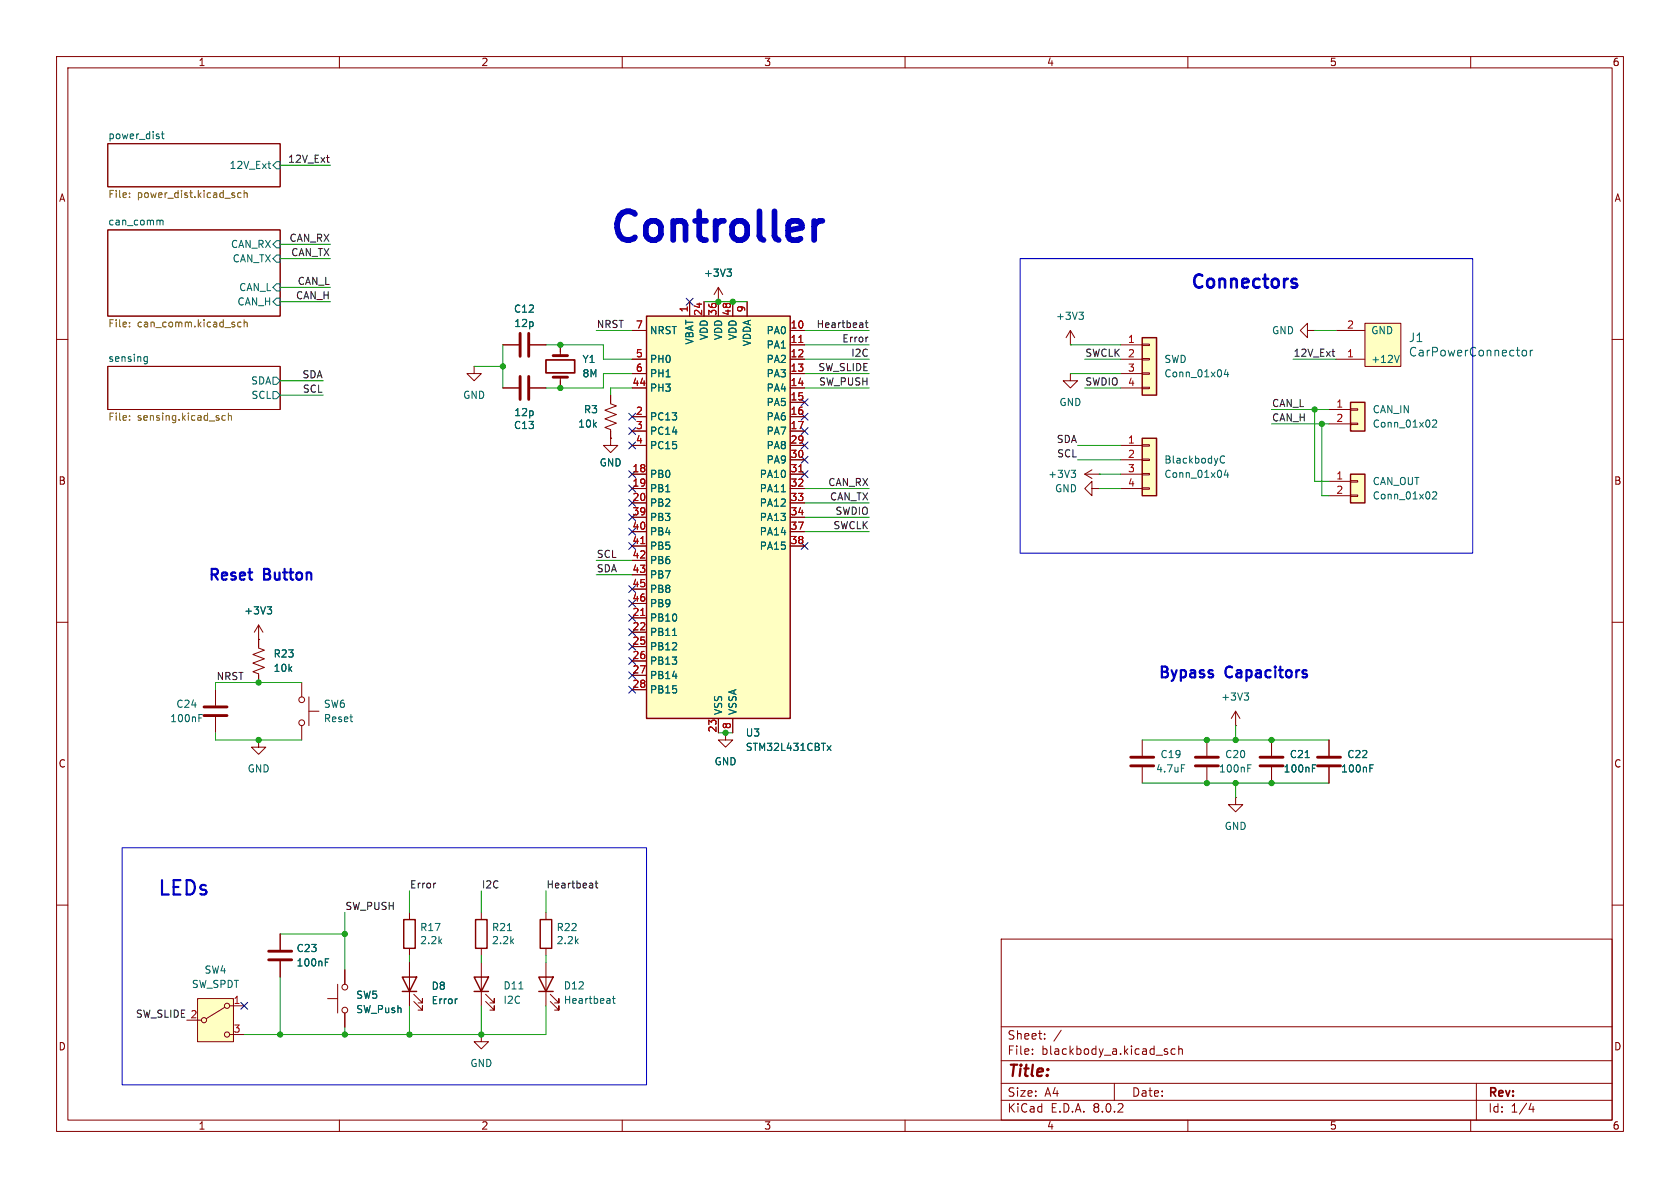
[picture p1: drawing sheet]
<svg xmlns="http://www.w3.org/2000/svg" width="297mm" height="210mm" viewBox="0 0 297 210" stroke-linecap="round" stroke-linejoin="round" font-family="sans-serif">
<g fill="none" stroke="#840000" stroke-width=".18">
<path d="M10 10h277v190h-277zM12 12h273v186h-273zM60 10v2M110 10v2M160 10v2M210 10v2M260 10v2M19 25.4h30.5v7.6h-30.5zM10 60h2M19 40.6h30.5v15.3h-30.5zM285 60h2M19 64.8h30.5v7.6h-30.5z"/>
<path d="M10 110h2M285 110h2M10 160h2M285 160h2M85.1 170.2v7.6M85.9 177l1.5 1.6v-.8v.8h-.8M85.9 175.8l1.5 1.5v-.8v.8h-.8M96.5 161.3v1.3M96.5 167.6v1.3M177 166h108v32h-108zM60 198v2M110 198v2"/>
<path d="M160 198v2M177 194.5h108M177 191.5h108M177 187.5h108M177 181.5h108M182.5 186.3v.1M182.5 185.5v.1M184.7 183.6v.1M184.7 182.8v.1M187.6 182.1l-1.3 2M197 191.5v3M206.2 185.9l.3 .2-.3 .3"/>
<path d="M206.2 185.4l.2 .1M207.7 185.5l-.4-.1-.3 .3v.4l.2 .2h.5M208.4 185.5l.2-.1 .4 .1v.9M208.4 184.9v1.5M210 198v2M260 198v2M261 191.5v6.5M270.7 195l-.4 1.1h.9M271 195.6v1"/>
</g>
<g fill="none" stroke="#006464" stroke-width=".18">
<path d="M28.1 38.9l.2 .2M28.3 39.1v.7M28.3 39.1l.2-.2 .3 .1v.8M28.5 23.7h.5M28.7 23.3v1l.3 .2M47.4 28.9h.4M47.7 29.8h.1M48.9 28.6h.6v1.2h-.6l-.6-.6zM48.9 45.1h.6v1.3h-.6l-.6-.7zM48.9 42.5h.6v1.3h-.6l-.6-.6zM48.9 52.7h.6v1.3h-.6l-.6-.7zM48.9 50.2h.6v1.2h-.6l-.6-.6z"/>
<path d="M25.6 63.8h.4M25.6 63.1h.4M26 63v1.1l-.1 .2h-.3M48.3 66.7h.6l.6 .6-.6 .6h-.6zM48.3 69.2h.6l.6 .7-.6 .6h-.6zM91.7 174.8h.8"/>
</g>
<g fill="none" stroke="#725600" stroke-width=".18">
<path d="M22.9 34.1v.2M22.9 34.8v.1M42.6 34.1h-.3l-.3 .2 .1 .6h.5M43.2 33.7v1.2M43.2 34.2l.1-.1h.3l.1 .8M22.9 57.7v.1M22.9 57v.1M42.6 57l-.3-.1-.3 .3 .1 .5h.5M43.2 57.1l.1-.2 .3 .1 .1 .8M43.2 56.5v1.3M22.9 73.5v.1M22.9 74.2v.1"/>
<path d="M39.8 73.5h-.3l-.3 .2 .1 .5h.5M40.4 73.6l.2-.1h.3v.8M40.4 73v1.3"/>
</g>
<path d="M83.8 172.7h2.6l-1.3 2.6zM83.8 175.3h2.6M95.5 162.6h2v5h-2z" fill="none" stroke="#840000" stroke-width=".25"/>
<path d="M238.8 83.8h2.5v5.1h-2.5z" fill="#ffffc2"/>
<g fill="none" stroke="#840000" stroke-width=".18">
<path d="M127 53.3h.1M127 50.8l-.8 1.3M127 50.8v2.5M127 50.8l.8 1.3M231.1 58.4v-1.2l-1.2 1.2 1.2 1.3v-1.3h1.3M232.4 58.4h.1M99.1 61v1.9M99.1 66.7v1.9M234.9 85.1h3.9M234.9 87.6h3.9M238.8 87.5h1.2v.3h-1.2zM238.8 85h1.2v.2h-1.2z"/>
<path d="M49.5 165.1v2.8M49.5 169.9v2.8"/>
</g>
<path d="M238.8 83.8h2.5v5.1h-2.5z" fill="none" stroke="#840000" stroke-width=".25"/>
<path d="M128.5 47.6h.8l-.4 .5M129.1 48.1l.2 .2v.3l-.2 .2M253.3 87.1l.4-.2 .3 .4-.8 .9h.8M57.5 170.1h.4M57.5 169.5h.6" fill="none" stroke="#006464" stroke-width=".18"/>
<path d="M97.8 62.9h2.5M97.8 66.7h2.5M47.5 169.7h4.1M47.5 168.1h4.1" fill="none" stroke="#840000" stroke-width=".51"/>
<path d="M96.5 63.6h5.1v2.3h-5.1z" fill="none" stroke="#840000" stroke-width=".3"/>
<path d="M34.9 176.5h6.4v7.7h-6.4z" fill="#ffffc2"/>
<g fill="none" stroke="#840000" stroke-width=".18">
<path d="M83.8 64.8v1.2h1.3l-1.3 1.3-1.3-1.3h1.3M83.8 64.8h.1M88.9 61h2.8M88.9 68.6h2.8M93.7 61h2.8M93.7 68.6h2.8M45.7 113h.1M45.7 110.5v4.1l1 .3-2 .8 2 .8-2 .7 2 .8-2 .7 1 .4v1.6M45.7 110.5l-.7 1.3M45.7 110.5l.8 1.3M38.1 121.9v2.8M38.1 126.7v2.8"/>
<path d="M45.7 130.8v1.3h1.3l-1.3 1.3-1.3-1.3h1.3M45.7 130.8h.1M53.3 120.7v2.5M53.3 128.3v2.5M54.6 125.7h1.8M54.6 123.2v5.1M128.3 129.5v1.3h1.2l-1.2 1.3-1.3-1.3h1.3M128.3 129.5h.1M224.8 130.8v2.8M224.8 135.6v2.8M234.9 130.8v2.8M234.9 135.6v2.8"/>
<path d="M218.4 141v1.2h1.3l-1.3 1.3-1.2-1.3h1.2M218.4 141h.1M34.9 176.5h6.4v7.7h-6.4zM39.8 178.1l-3.4 2M40.6 177.8h2.6M85.1 161.3v1.3M85.1 167.6v1.3M96.5 170.2v7.6M97.3 177l1.5 1.6v-.8v.8h-.8M97.3 175.8l1.5 1.5v-.8v.8h-.8M33 180.3h2.6M40.6 182.9h2.6"/>
<path d="M85.1 182.9v1.3h1.3l-1.3 1.2-1.3-1.2h1.3M85.1 182.9h.1"/>
<circle cx="53.3" cy="123.7" r=".51"/>
<circle cx="53.3" cy="127.8" r=".51"/>
<circle cx="40.1" cy="177.8" r=".46"/>
<circle cx="36.1" cy="180.3" r=".46"/>
<circle cx="40.1" cy="182.9" r=".46"/>
</g>
<path d="M91.9 58.9v4.1M93.5 58.9v4.1M91.9 66.5v4.1M93.5 66.5v4.1M36.1 125h4M36.1 126.5h4M222.8 135.4h4M222.8 133.9h4M232.9 135.4h4.1M232.9 133.9h4.1" fill="none" stroke="#840000" stroke-width=".51"/>
<path d="M47.2 107.3h.8l-.4 .4M47.8 107.7l.2 .3v.3l-.2 .2M35.2 126.9h.4M35.2 126.3h.6M230.7 133.9h.8M232 135.8h.4M232 135.2h.6M242.2 135.8h.4M242.2 135.2h.6M89.7 164.5h.7M108.3 176.5h.5M108.4 176.1v1.1l.4 .2" fill="none" stroke="#006464" stroke-width=".18"/>
<path d="M84.1 162.6h2v5h-2zM95.2 172.7h2.6l-1.3 2.6zM95.2 175.3h2.6" fill="none" stroke="#840000" stroke-width=".25"/>
<path d="M238.8 71.1h2.5v5.1h-2.5z" fill="#ffffc2"/>
<g fill="none" stroke="#840000" stroke-width=".18">
<path d="M107.9 69.9v1.5l1.1 .4-2.1 .7 2.1 .8-2.1 .7 2.1 .8-2.1 .8 1 .3v1.6M234.9 72.4h3.9M234.9 74.9h3.9M238.8 74.8h1.2v.3h-1.2zM238.8 72.3h1.2v.2h-1.2zM213.4 130.8v2.8M213.4 135.6v2.8M218.4 128.3h.1M218.4 125.7l-.7 1.3M218.4 125.7v2.6M218.4 125.7l.8 1.3M72.4 170.2v7.6"/>
<path d="M73.2 177l1.5 1.6v-.8v.8h-.8M73.2 175.8l1.5 1.5v-.8v.8h-.8"/>
</g>
<path d="M238.8 71.1h2.5v5.1h-2.5zM71.1 172.7h2.6l-1.3 2.6zM71.1 175.3h2.6" fill="none" stroke="#840000" stroke-width=".25"/>
<path d="M253.3 74.4l.4-.2 .3 .4-.8 .9h.8M220 122.5h.7l-.4 .5M220.5 123l.2 .2v.3l-.2 .3M220.6 135.8h.4M220.6 135.2h.6M80.7 176.6h.1" fill="none" stroke="#006464" stroke-width=".18"/>
<path d="M211.3 135.4h4.1M211.3 133.9h4.1" fill="none" stroke="#840000" stroke-width=".51"/>
<path d="M114.3 55.9h25.4v71.1h-25.4z" fill="#ffffc2"/>
<path d="M114.3 55.9h25.4v71.1h-25.4zM71.4 162.6h2v5h-2z" fill="none" stroke="#840000" stroke-width=".25"/>
<g fill="none" stroke="#840000" stroke-width=".18">
<path d="M111.8 58.4h2.5M121.9 53.3v2.6M124.5 53.3v2.6M127 53.3v2.6M129.5 53.3v2.6M132.1 53.3v2.6M139.7 58.4h2.5M107.9 77.5v1.2h1.3l-1.3 1.3-1.2-1.3h1.2M107.9 77.5h.1M111.8 63.5h2.5M111.8 66h2.5M111.8 68.6h2.5"/>
<path d="M111.8 73.7h2.5M111.8 76.2h2.5M111.8 78.7h2.5M139.7 61h2.5M139.7 63.5h2.5M139.7 66h2.5M139.7 68.6h2.5M139.7 71.1h2.5M139.7 73.7h2.5M139.7 76.2h2.5M139.7 78.7h2.5M111.8 83.8h2.5"/>
<path d="M111.8 86.4h2.5M111.8 88.9h2.5M111.8 91.4h2.5M111.8 94h2.5M111.8 96.5h2.5M111.8 99.1h2.5M139.7 83.8h2.5M139.7 86.4h2.5M139.7 88.9h2.5M139.7 81.3h2.5M139.7 91.4h2.5M139.7 94h2.5"/>
<path d="M139.7 96.5h2.5M111.8 109.2h2.5M111.8 111.8h2.5M111.8 114.3h2.5M111.8 116.8h2.5M111.8 119.4h2.5M111.8 101.6h2.5M111.8 104.1h2.5M111.8 106.7h2.5M111.8 121.9h2.5M127 127v2.5M129.5 127v2.5"/>
<path d="M57.9 176.5h1.8M59.7 174v5.1M61 171.5v2.5M61 179.1v2.5M72.4 161.3v1.3M72.4 167.6v1.3"/>
<circle cx="61" cy="174.5" r=".51"/>
<circle cx="61" cy="178.6" r=".51"/>
</g>
<path d="M141.2 60.5h.7M113.3 96.1h.7M141.2 83.4h.7M113.3 108.8h.7" fill="none" stroke="#a90000" stroke-width=".18"/>
<path d="M138.1 86.9h.7M118.9 112.3h.7M146.2 131.8l.7 .9M146.9 131.8l-.7 .9" fill="none" stroke="#006464" stroke-width=".18"/>
<path d="M241.3 57.2h6.3v7.6h-6.3z" fill="#ffffc2"/>
<path d="M236.2 58.4h5.1M241.3 57.2h6.3v7.6h-6.3zM189.2 66v1.3h1.3l-1.3 1.3-1.2-1.3h1.2M189.2 66h.1M236.2 63.5h5.1M201.9 130.8v2.8M201.9 135.6v2.8" fill="none" stroke="#840000" stroke-width=".18"/>
<path d="M247.4 62.8l-.4 1.3M269.2 62l.4-.1 .3 .3v.4l-.3 .3h-.4l-.1-.3v-.4zM270.5 61.9v1M271 61.9l-.3 .1-.2 .2M208.9 135.2h.6" fill="none" stroke="#006464" stroke-width=".18"/>
<path d="M199.9 135.4h4.1M199.9 133.9h4.1" fill="none" stroke="#840000" stroke-width=".51"/>
<path d="M201.9 59.7h2.6v10.2h-2.6z" fill="#ffffc2"/>
<path d="M189.2 58.4l-.7 1.3M189.2 58.4v2.6M189.2 58.4l.8 1.3M189.2 61h.1M198.1 61h3.8M198.1 63.5h3.8M198.1 66h3.8M198.1 68.6h3.8M201.9 68.5h1.3v.2h-1.3zM201.9 65.9h1.3v.3h-1.3zM201.9 63.4h1.3v.2h-1.3zM201.9 60.8h1.3v.3h-1.3z" fill="none" stroke="#840000" stroke-width=".18"/>
<path d="M201.9 59.7h2.6v10.2h-2.6z" fill="none" stroke="#840000" stroke-width=".25"/>
<path d="M190.7 55.2h.8l-.4 .5M191.3 55.7l.2 .2v.3l-.2 .3M216.7 65.3l-.3 .9h.8M217 65.8v.8" fill="none" stroke="#006464" stroke-width=".18"/>
<path d="M201.9 77.5h2.6v10.1h-2.6z" fill="#ffffc2"/>
<g fill="none" stroke="#840000" stroke-width=".18">
<path d="M111.8 58.4h2.5M121.9 53.3v2.6M124.5 53.3v2.6M127 53.3h.1M127 53.3v2.6M129.5 53.3v2.6M132.1 53.3v2.6M139.7 58.4h2.5M88.9 61h2.8M88.9 68.6h2.8M93.7 61h2.8M93.7 68.6h2.8"/>
<path d="M99.1 61v1.2M99.1 67.3v1.3M107.9 77.5h.1M107.9 69.9v1.2M107.9 76.2v1.3M111.8 78.7h2.5M111.8 63.5h2.5M111.8 66h2.5M111.8 68.6h2.5M111.8 73.7h2.5M111.8 76.2h2.5M139.7 78.7h2.5"/>
<path d="M139.7 61h2.5M139.7 63.5h2.5M139.7 66h2.5M139.7 68.6h2.5M139.7 71.1h2.5M139.7 73.7h2.5M139.7 76.2h2.5M198.1 78.7h3.8M201.9 78.6h1.3v.3h-1.3zM111.8 83.8h2.5M111.8 86.4h2.5M111.8 88.9h2.5"/>
<path d="M111.8 91.4h2.5M111.8 94h2.5M111.8 96.5h2.5M111.8 99.1h2.5M139.7 81.3h2.5M139.7 83.8h2.5M139.7 86.4h2.5M139.7 88.9h2.5M139.7 91.4h2.5M139.7 94h2.5M139.7 96.5h2.5M191.8 83.8h2.5"/>
<path d="M191.8 83.8l1.2 .8M193 86.4v-1.3l-1.2 1.3 1.2 1.2v-1.2h1.3M193 83.1l-1.2 .7M194.3 86.4h.1M194.3 83.8h.1M198.1 81.3h3.8M198.1 83.8h3.8M198.1 86.4h3.8M201.9 86.2h1.3v.3h-1.3zM201.9 83.7h1.3v.2h-1.3zM201.9 81.2h1.3v.2h-1.3zM45.7 113h.1"/>
<path d="M45.7 113v1.3M45.7 119.4v1.3M111.8 109.2h2.5M111.8 111.8h2.5M111.8 114.3h2.5M111.8 116.8h2.5M111.8 119.4h2.5M111.8 101.6h2.5M111.8 104.1h2.5M111.8 106.7h2.5M111.8 121.9h2.5M127 127v2.5"/>
<path d="M128.3 129.5h.1M129.5 127v2.5M224.8 130.8v2.8M224.8 135.6v2.8M234.9 130.8v2.8M234.9 135.6v2.8M49.5 165.1v2.8M49.5 169.9v2.8M61 171.5v2.5M61 179.1v2.5M72.4 170.2v2.5M72.4 175.3v2.5"/>
</g>
<path d="M201.9 77.5h2.6v10.1h-2.6z" fill="none" stroke="#840000" stroke-width=".25"/>
<g fill="none" stroke="#006464" stroke-width=".18">
<path d="M128.5 47.6h.8l-.4 .5M129.1 48.1l.2 .2v.3l-.2 .2M138.1 86.9h.7M189.4 83.1h.7l-.4 .5M189.9 83.6l.2 .3v.3l-.2 .2M215.7 81.3l.3 .5 .3 .1 .2-.2M216.5 80.7l-.2-.1h-.3l-.3 .5M216.7 83.1l-.3 .9h.8M217 83.6v.8M47.2 107.3h.8l-.4 .4M47.8 107.7l.2 .3v.3l-.2 .2M118.9 112.3h.7"/>
<path d="M146.2 131.8l.7 .9M146.9 131.8l-.7 .9M230.7 133.9h.8M232 135.8h.4M232 135.2h.6M242.2 135.8h.4M242.2 135.2h.6M57.5 170.1h.4M57.5 169.5h.6M80.7 176.6h.1"/>
</g>
<path d="M57.7 27.9h.5M58.1 28.7h.1M153 57.1h.4M153.1 56.6v1.1l.3 .2M153.3 59.6h.1M235.5 62.1h.5M235.8 63h.2M76.9 156.1h.1M105.2 156.1h.5M105.4 155.7v1.1l.3 .2" fill="none" stroke="#0f0f0f" stroke-width=".18"/>
<path d="M228.7 50.1l.5 .1 .1 .3-.3 .3h-.5M228.7 49.3l.5 .1" fill="none" stroke="#0000c2" stroke-width=".46"/>
<path d="M143.9 39v3.4M145.4 39a1.3 1.3 0 0 0-1.5 1" fill="none" stroke="#0000c2" stroke-width="1"/>
<path d="M180.3 45.7h80v52.1h-80zM21.6 149.9h92.7v41.9h-92.7z" fill="none" stroke="#0000c2" stroke-width=".18"/>
<g fill="none" stroke="#009600" stroke-width=".18">
<path d="M49.5 29.2h8.9M49.5 53.3h8.9M49.5 45.7h8.9M49.5 50.8h8.9M49.5 43.2h8.9M105.4 58.4h6.4M124.5 53.3h7.6M142.2 58.4h11.5M232.4 58.4h3.8M49.5 67.3h7.6M49.5 69.9h7.6M83.8 64.8h5.1"/>
<path d="M88.9 61v7.6M96.5 61h10.2v2.5h5.1M111.8 66h-5.1v2.6h-10.2M111.8 68.6h-3.9v1.3M142.2 63.5h11.5M142.2 61h11.5M142.2 66h11.5M142.2 68.6h11.5M189.2 61h8.9M189.2 66h8.9M190.5 78.7h7.6M191.8 63.5h6.3"/>
<path d="M191.8 68.6h6.3M224.8 74.9h10.1M224.8 72.4h10.1M228.6 63.5h7.6M232.4 72.4v12.7h2.5M233.7 74.9v12.7h1.2M105.4 99.1h6.4M142.2 86.4h11.5M142.2 91.4h11.5M142.2 94h11.5M142.2 88.9h11.5M190.5 81.3h7.6"/>
<path d="M194.3 86.4h3.8M194.3 83.8h3.8M105.4 101.6h6.4M38.1 129.5v1.3h15.2M53.3 120.7h-15.2v1.2M127 129.5h2.5M201.9 130.8h33M201.9 138.4h33M218.4 128.3v2.5M218.4 138.4v2.6M72.4 157.5v3.8M85.1 157.5v3.8"/>
<path d="M96.5 157.5v3.8M49.5 165.1h11.5M49.5 172.7v10.2M61 161.3v10.2M72.4 168.9v1.3M72.4 177.8v5.1M85.1 168.9v1.3M85.1 177.8v5.1M96.5 177.8v5.1h-53.3M96.5 168.9v1.3M61 181.6v1.3"/>
</g>
<g fill="none" stroke="#000084" stroke-width=".18">
<path d="M121.3 52.7l1.2 1.2M122.5 52.7l-1.2 1.2M111.2 75.6l1.2 1.2M111.2 73.1l1.2 1.2M111.2 78.1l1.2 1.2M112.4 75.6l-1.2 1.2M112.4 73.1l-1.2 1.2M112.4 78.1l-1.2 1.2M141.6 73.1l1.2 1.2M141.6 70.5l1.2 1.2M141.6 75.6l1.2 1.2M141.6 78.1l1.2 1.2"/>
<path d="M142.8 73.1l-1.2 1.2M142.8 70.5l-1.2 1.2M142.8 75.6l-1.2 1.2M142.8 78.1l-1.2 1.2M111.2 83.2l1.2 1.2M111.2 85.8l1.2 1.2M111.2 88.3l1.2 1.2M111.2 93.4l1.2 1.2M111.2 90.8l1.2 1.2M111.2 95.9l1.2 1.2M112.4 83.2l-1.2 1.2M112.4 85.8l-1.2 1.2"/>
<path d="M112.4 88.3l-1.2 1.2M112.4 93.4l-1.2 1.2M112.4 90.8l-1.2 1.2M112.4 95.9l-1.2 1.2M141.6 80.7l1.2 1.2M141.6 83.2l1.2 1.2M141.6 95.9l1.2 1.2M142.8 80.7l-1.2 1.2M142.8 83.2l-1.2 1.2M142.8 95.9l-1.2 1.2M111.2 103.5l1.2 1.2M111.2 116.2l1.2 1.2"/>
<path d="M111.2 111.2l1.2 1.2M111.2 118.8l1.2 1.2M111.2 113.7l1.2 1.2M111.2 108.6l1.2 1.2M111.2 106.1l1.2 1.2M112.4 103.5l-1.2 1.2M112.4 106.1l-1.2 1.2M112.4 111.2l-1.2 1.2M112.4 108.6l-1.2 1.2M112.4 116.2l-1.2 1.2M112.4 118.8l-1.2 1.2M112.4 113.7l-1.2 1.2"/>
<path d="M111.2 121.3l1.2 1.2M112.4 121.3l-1.2 1.2M42.6 177.2l1.2 1.2M43.8 177.2l-1.2 1.2"/>
</g>
<path d="M141.2 60.5h.7M113.3 96.1h.7M141.2 83.4h.7M113.3 108.8h.7" fill="none" stroke="#a90000" stroke-width=".18"/>
<g fill="#009600" stroke="#009600" stroke-width=".18">
<circle cx="61" cy="165.1" r=".46"/>
<circle cx="49.5" cy="182.9" r=".46"/>
<circle cx="45.7" cy="130.8" r=".46"/>
<circle cx="45.7" cy="120.7" r=".46"/>
<circle cx="128.3" cy="129.5" r=".46"/>
<circle cx="224.8" cy="130.8" r=".46"/>
<circle cx="218.4" cy="138.4" r=".46"/>
<circle cx="224.8" cy="138.4" r=".46"/>
<circle cx="213.4" cy="138.4" r=".46"/>
<circle cx="213.4" cy="130.8" r=".46"/>
<circle cx="218.4" cy="130.8" r=".46"/>
<circle cx="127" cy="53.3" r=".46"/>
<circle cx="129.5" cy="53.3" r=".46"/>
<circle cx="61" cy="182.9" r=".46"/>
<circle cx="72.4" cy="182.9" r=".46"/>
<circle cx="85.1" cy="182.9" r=".46"/>
<circle cx="99.1" cy="61" r=".46"/>
<circle cx="99.1" cy="68.6" r=".46"/>
<circle cx="88.9" cy="64.8" r=".46"/>
<circle cx="233.7" cy="74.9" r=".46"/>
<circle cx="232.4" cy="72.4" r=".46"/>
</g>
<text font-size="7.1" fill="#0000c2" x="107.1" y="44.2">Controller</text>
<text font-size="3.5" fill="#0000c2" x="27.7" y="158.8">LEDs</text>
<text font-size="3.2" fill="#0000c2" x="210.2" y="51.6">Connectors</text>
<text font-size="2.8" fill="#840000" x="178" y="190.9">Title:</text>
<g font-size="2.7" fill="#0000c2">
<text x="36.6" y="103.1">Reset</text>
<text x="46.6" y="103.1">Button</text>
<text x="204.6" y="120.4">Bypass</text>
<text x="216.7" y="120.4">Capacitors</text>
</g>
<g font-size="2.1" fill="#006464">
<text x="249" y="60.7">J1</text>
<text x="249" y="63.2">CarPowerConnector</text>
</g>
<g font-size="2.1" fill="#840000">
<text x="178" y="184">Sheet:</text>
<text x="178" y="186.7">File:</text>
<text x="184.1" y="186.7">blackbody_a.kicad_sch</text>
<text x="178" y="196.9">KiCad</text>
<text x="178" y="194.1">Size:</text>
<text x="184.7" y="194.1">A4</text>
<text x="185.7" y="196.9">E.D.A.</text>
<text x="193.3" y="196.9">8.0.2</text>
<text x="200" y="194.1">Date:</text>
<text x="263" y="194.3">Rev:</text>
<text x="263" y="196.9">Id:</text>
<text x="267.1" y="196.9">1/4</text>
</g>
<g font-size="1.8" fill="#840000">
<text x="35" y="11.9">1</text>
<text x="85" y="11.9">2</text>
<text x="135" y="11.9">3</text>
<text x="185" y="11.9">4</text>
<text x="235" y="11.9">5</text>
<text x="285" y="11.9">6</text>
<text x="10.3" y="35.9">A</text>
<text x="285.3" y="35.9">A</text>
<text x="10.3" y="85.9">B</text>
<text x="285.3" y="85.9">B</text>
<text x="10.3" y="135.9">C</text>
<text x="285.3" y="135.9">C</text>
<text x="10.3" y="185.9">D</text>
<text x="285.3" y="185.9">D</text>
<text x="35" y="199.9">1</text>
<text x="85" y="199.9">2</text>
<text x="135" y="199.9">3</text>
<text x="185" y="199.9">4</text>
<text x="235" y="199.9">5</text>
<text x="285" y="199.9">6</text>
</g>
<g font-size="1.8" fill="#006464">
<text x="19" y="24.7">power_dist</text>
<text x="40.5" y="30.1">12V_Ext</text>
<text x="19" y="39.9">can_comm</text>
<text x="40.7" y="44">CAN_RX</text>
<text x="41" y="46.6">CAN_TX</text>
<text x="42.2" y="51.7">CAN_L</text>
<text x="124.4" y="49.1">+3V3</text>
<text x="41.9" y="54.2">CAN_H</text>
<text x="90.8" y="55.5">C12</text>
<text x="90.8" y="58">12p</text>
<text x="114.8" y="59.3">NRST</text>
<text x="135.4" y="59.3">PA0</text>
<text x="186.6" y="56.7">+3V3</text>
<text x="224.8" y="59.3">GND</text>
<text x="242.3" y="59.3">GND</text>
<text x="19" y="64.1">sensing</text>
<text x="102.9" y="64.4">Y1</text>
<text x="114.8" y="64.4">PH0</text>
<text x="122.8" y="61" transform="rotate(-90 122.8 61)">VBAT</text>
<text x="125.3" y="60.2" transform="rotate(-90 125.3 60.2)">VDD</text>
<text x="127.9" y="60.2" transform="rotate(-90 127.9 60.2)">VDD</text>
<text x="130.4" y="60.2" transform="rotate(-90 130.4 60.2)">VDD</text>
<text x="132.9" y="61.3" transform="rotate(-90 132.9 61.3)">VDDA</text>
<text x="135.4" y="61.8">PA1</text>
<text x="135.4" y="64.4">PA2</text>
<text x="205.7" y="64.4">SWD</text>
<text x="242.3" y="64.4">+12V</text>
<text x="44.3" y="68.2">SDA</text>
<text x="44.4" y="70.7">SCL</text>
<text x="81.8" y="70.7">GND</text>
<text x="102.9" y="66.9">8M</text>
<text x="114.8" y="69.4">PH3</text>
<text x="114.8" y="66.9">PH1</text>
<text x="135.4" y="66.9">PA3</text>
<text x="135.4" y="69.4">PA4</text>
<text x="135.4" y="72">PA5</text>
<text x="187.2" y="72">GND</text>
<text x="205.7" y="66.9">Conn_01x04</text>
<text x="90.8" y="76">C13</text>
<text x="90.8" y="73.8">12p</text>
<text x="102.1" y="75.8">10k</text>
<text x="103.1" y="73.3">R3</text>
<text x="114.8" y="74.5">PC13</text>
<text x="114.8" y="77.1">PC14</text>
<text x="135.4" y="74.5">PA6</text>
<text x="135.4" y="77.1">PA7</text>
<text x="242.6" y="75.8">Conn_01x02</text>
<text x="242.6" y="73.3">CAN_IN</text>
<text x="105.9" y="82.7">GND</text>
<text x="114.8" y="79.6">PC15</text>
<text x="135.4" y="79.6">PA8</text>
<text x="135.4" y="82.1">PA9</text>
<text x="205.7" y="82.1">BlackbodyC</text>
<text x="114.8" y="84.7">PB0</text>
<text x="114.8" y="87.2">PB1</text>
<text x="114.8" y="89.8">PB2</text>
<text x="134.2" y="84.7">PA10</text>
<text x="134.2" y="87.2">PA11</text>
<text x="134.2" y="89.8">PA12</text>
<text x="185.2" y="84.7">+3V3</text>
<text x="186.4" y="87.2">GND</text>
<text x="205.7" y="84.7">Conn_01x04</text>
<text x="242.6" y="86">CAN_OUT</text>
<text x="242.6" y="88.5">Conn_01x02</text>
<text x="114.8" y="92.3">PB3</text>
<text x="114.8" y="94.8">PB4</text>
<text x="134.2" y="92.3">PA13</text>
<text x="134.2" y="94.8">PA14</text>
<text x="114.8" y="97.4">PB5</text>
<text x="114.8" y="99.9">PB6</text>
<text x="134.2" y="97.4">PA15</text>
<text x="114.8" y="102.5">PB7</text>
<text x="114.8" y="105">PB8</text>
<text x="114.8" y="107.5">PB9</text>
<text x="43.1" y="108.8">+3V3</text>
<text x="114.8" y="110.1">PB10</text>
<text x="114.8" y="112.6">PB11</text>
<text x="48.3" y="119">10k</text>
<text x="48.3" y="116.4">R23</text>
<text x="114.8" y="115.2">PB12</text>
<text x="114.8" y="117.7">PB13</text>
<text x="31.1" y="125.3">C24</text>
<text x="57.2" y="125.3">SW6</text>
<text x="114.8" y="120.2">PB14</text>
<text x="114.8" y="122.8">PB15</text>
<text x="215.8" y="124.1">+3V3</text>
<text x="30" y="127.9">100nF</text>
<text x="57.2" y="127.9">Reset</text>
<text x="127.9" y="126.5" transform="rotate(-90 127.9 126.5)">VSS</text>
<text x="130.4" y="126.5" transform="rotate(-90 130.4 126.5)">VSSA</text>
<text x="131.7" y="130.4">U3</text>
<text x="43.7" y="136.8">GND</text>
<text x="126.2" y="135.5">GND</text>
<text x="131.7" y="132.9">STM32L431CBTx</text>
<text x="204.3" y="136.8">4.7uF</text>
<text x="205.1" y="134.2">C19</text>
<text x="215.4" y="136.8">100nF</text>
<text x="216.5" y="134.2">C20</text>
<text x="226.8" y="136.8">100nF</text>
<text x="227.9" y="134.2">C21</text>
<text x="237" y="136.8">100nF</text>
<text x="238.1" y="134.2">C22</text>
<text x="216.4" y="146.9">GND</text>
<text x="74.2" y="167.1">2.2k</text>
<text x="74.2" y="164.8">R17</text>
<text x="86.9" y="167.1">2.2k</text>
<text x="86.9" y="164.8">R21</text>
<text x="98.3" y="167.1">2.2k</text>
<text x="98.3" y="164.8">R22</text>
<text x="36.1" y="172.3">SW4</text>
<text x="52.3" y="171">100nF</text>
<text x="52.3" y="168.5">C23</text>
<text x="33.8" y="174.9">SW_SPDT</text>
<text x="62.9" y="176.8">SW5</text>
<text x="62.9" y="179.3">SW_Push</text>
<text x="76.2" y="175.2">D8</text>
<text x="76.2" y="177.7">Error</text>
<text x="88.9" y="177.6">I2C</text>
<text x="88.9" y="175.1">D11</text>
<text x="99.6" y="177.6">Heartbeat</text>
<text x="99.6" y="175.1">D12</text>
<text x="83.1" y="188.8">GND</text>
</g>
<g font-size="1.8" fill="#0f0f0f">
<text x="50.8" y="28.9">12V_Ext</text>
<text x="51.1" y="42.8">CAN_RX</text>
<text x="51.4" y="45.4">CAN_TX</text>
<text x="52.2" y="53">CAN_H</text>
<text x="52.5" y="50.5">CAN_L</text>
<text x="105.4" y="58.1">NRST</text>
<text x="144.3" y="58.1">Heartbeat</text>
<text x="144.6" y="65.7">SW_SLIDE</text>
<text x="148.8" y="60.6">Error</text>
<text x="150.4" y="63.2">I2C</text>
<text x="191.8" y="63.2">SWCLK</text>
<text x="228.6" y="63.2">12V_Ext</text>
<text x="53.4" y="67">SDA</text>
<text x="53.4" y="69.5">SCL</text>
<text x="144.7" y="68.2">SW_PUSH</text>
<text x="191.8" y="68.2">SWDIO</text>
<text x="224.8" y="74.6">CAN_H</text>
<text x="224.8" y="72">CAN_L</text>
<text x="186.7" y="78.4">SDA</text>
<text x="186.8" y="80.9">SCL</text>
<text x="146.3" y="86">CAN_RX</text>
<text x="146.6" y="88.6">CAN_TX</text>
<text x="147.2" y="93.6">SWCLK</text>
<text x="147.6" y="91.1">SWDIO</text>
<text x="105.4" y="98.7">SCL</text>
<text x="105.4" y="101.3">SDA</text>
<text x="38.2" y="120.3">NRST</text>
<text x="61" y="160.9">SW_PUSH</text>
<text x="72.4" y="157.1">Error</text>
<text x="85.1" y="157.1">I2C</text>
<text x="96.5" y="157.1">Heartbeat</text>
<text x="23.9" y="180">SW_SLIDE 2</text>
</g>
<g font-size="1.8" fill="#725600">
<text x="19" y="35.3">File:</text>
<text x="24.3" y="35.3">power_dist.kicad_sch</text>
<text x="19" y="58.2">File:</text>
<text x="24.3" y="58.2">can_comm.kicad_sch</text>
<text x="19" y="74.7">File:</text>
<text x="24.3" y="74.7">sensing.kicad_sch</text>
</g>
<g font-size="1.8" fill="#a90000">
<text x="112.3" y="58.2">7</text>
<text x="121.7" y="55.3" transform="rotate(-90 121.7 55.3)">1</text>
<text x="124.2" y="55.9" transform="rotate(-90 124.2 55.9)">24</text>
<text x="126.7" y="55.9" transform="rotate(-90 126.7 55.9)">36</text>
<text x="129.3" y="55.9" transform="rotate(-90 129.3 55.9)">48</text>
<text x="131.8" y="55.3" transform="rotate(-90 131.8 55.3)">9</text>
<text x="139.7" y="58.2">10</text>
<text x="238.1" y="58.2">2</text>
<text x="112.3" y="63.2">5</text>
<text x="112.3" y="65.8">6</text>
<text x="139.7" y="60.7">11</text>
<text x="139.7" y="63.2">12</text>
<text x="139.7" y="65.8">13</text>
<text x="199.3" y="60.7">1</text>
<text x="199.3" y="63.2">2</text>
<text x="199.3" y="65.8">3</text>
<text x="238.1" y="63.2">1</text>
<text x="111.7" y="68.3">44</text>
<text x="139.7" y="68.3">14</text>
<text x="139.7" y="70.9">15</text>
<text x="199.3" y="68.3">4</text>
<text x="112.3" y="73.4">2</text>
<text x="112.3" y="75.9">3</text>
<text x="139.7" y="73.4">16</text>
<text x="139.7" y="75.9">17</text>
<text x="236.1" y="72.1">1</text>
<text x="236.1" y="74.7">2</text>
<text x="111.7" y="83.6">18</text>
<text x="112.3" y="78.5">4</text>
<text x="139.7" y="78.5">29</text>
<text x="139.7" y="81">30</text>
<text x="139.7" y="83.6">31</text>
<text x="199.3" y="78.5">1</text>
<text x="199.3" y="81">2</text>
<text x="199.3" y="83.6">3</text>
<text x="111.7" y="86.1">19</text>
<text x="111.7" y="88.6">20</text>
<text x="139.7" y="86.1">32</text>
<text x="139.7" y="88.6">33</text>
<text x="199.3" y="86.1">4</text>
<text x="236.1" y="84.8">1</text>
<text x="236.1" y="87.4">2</text>
<text x="111.7" y="91.2">39</text>
<text x="111.7" y="93.7">40</text>
<text x="139.7" y="91.2">34</text>
<text x="139.7" y="93.7">37</text>
<text x="111.7" y="96.3">41</text>
<text x="111.7" y="98.8">42</text>
<text x="111.7" y="101.3">43</text>
<text x="139.7" y="96.3">38</text>
<text x="111.7" y="103.9">45</text>
<text x="111.7" y="106.4">46</text>
<text x="111.7" y="109">21</text>
<text x="111.7" y="111.5">22</text>
<text x="111.7" y="114">25</text>
<text x="111.7" y="116.6">26</text>
<text x="111.7" y="119.1">27</text>
<text x="111.7" y="121.7">28</text>
<text x="126.7" y="129.6" transform="rotate(-90 126.7 129.6)">23</text>
<text x="129.3" y="129" transform="rotate(-90 129.3 129)">8</text>
<text x="41.2" y="177.5">1</text>
<text x="41.2" y="182.6">3</text>
</g>
</svg>
